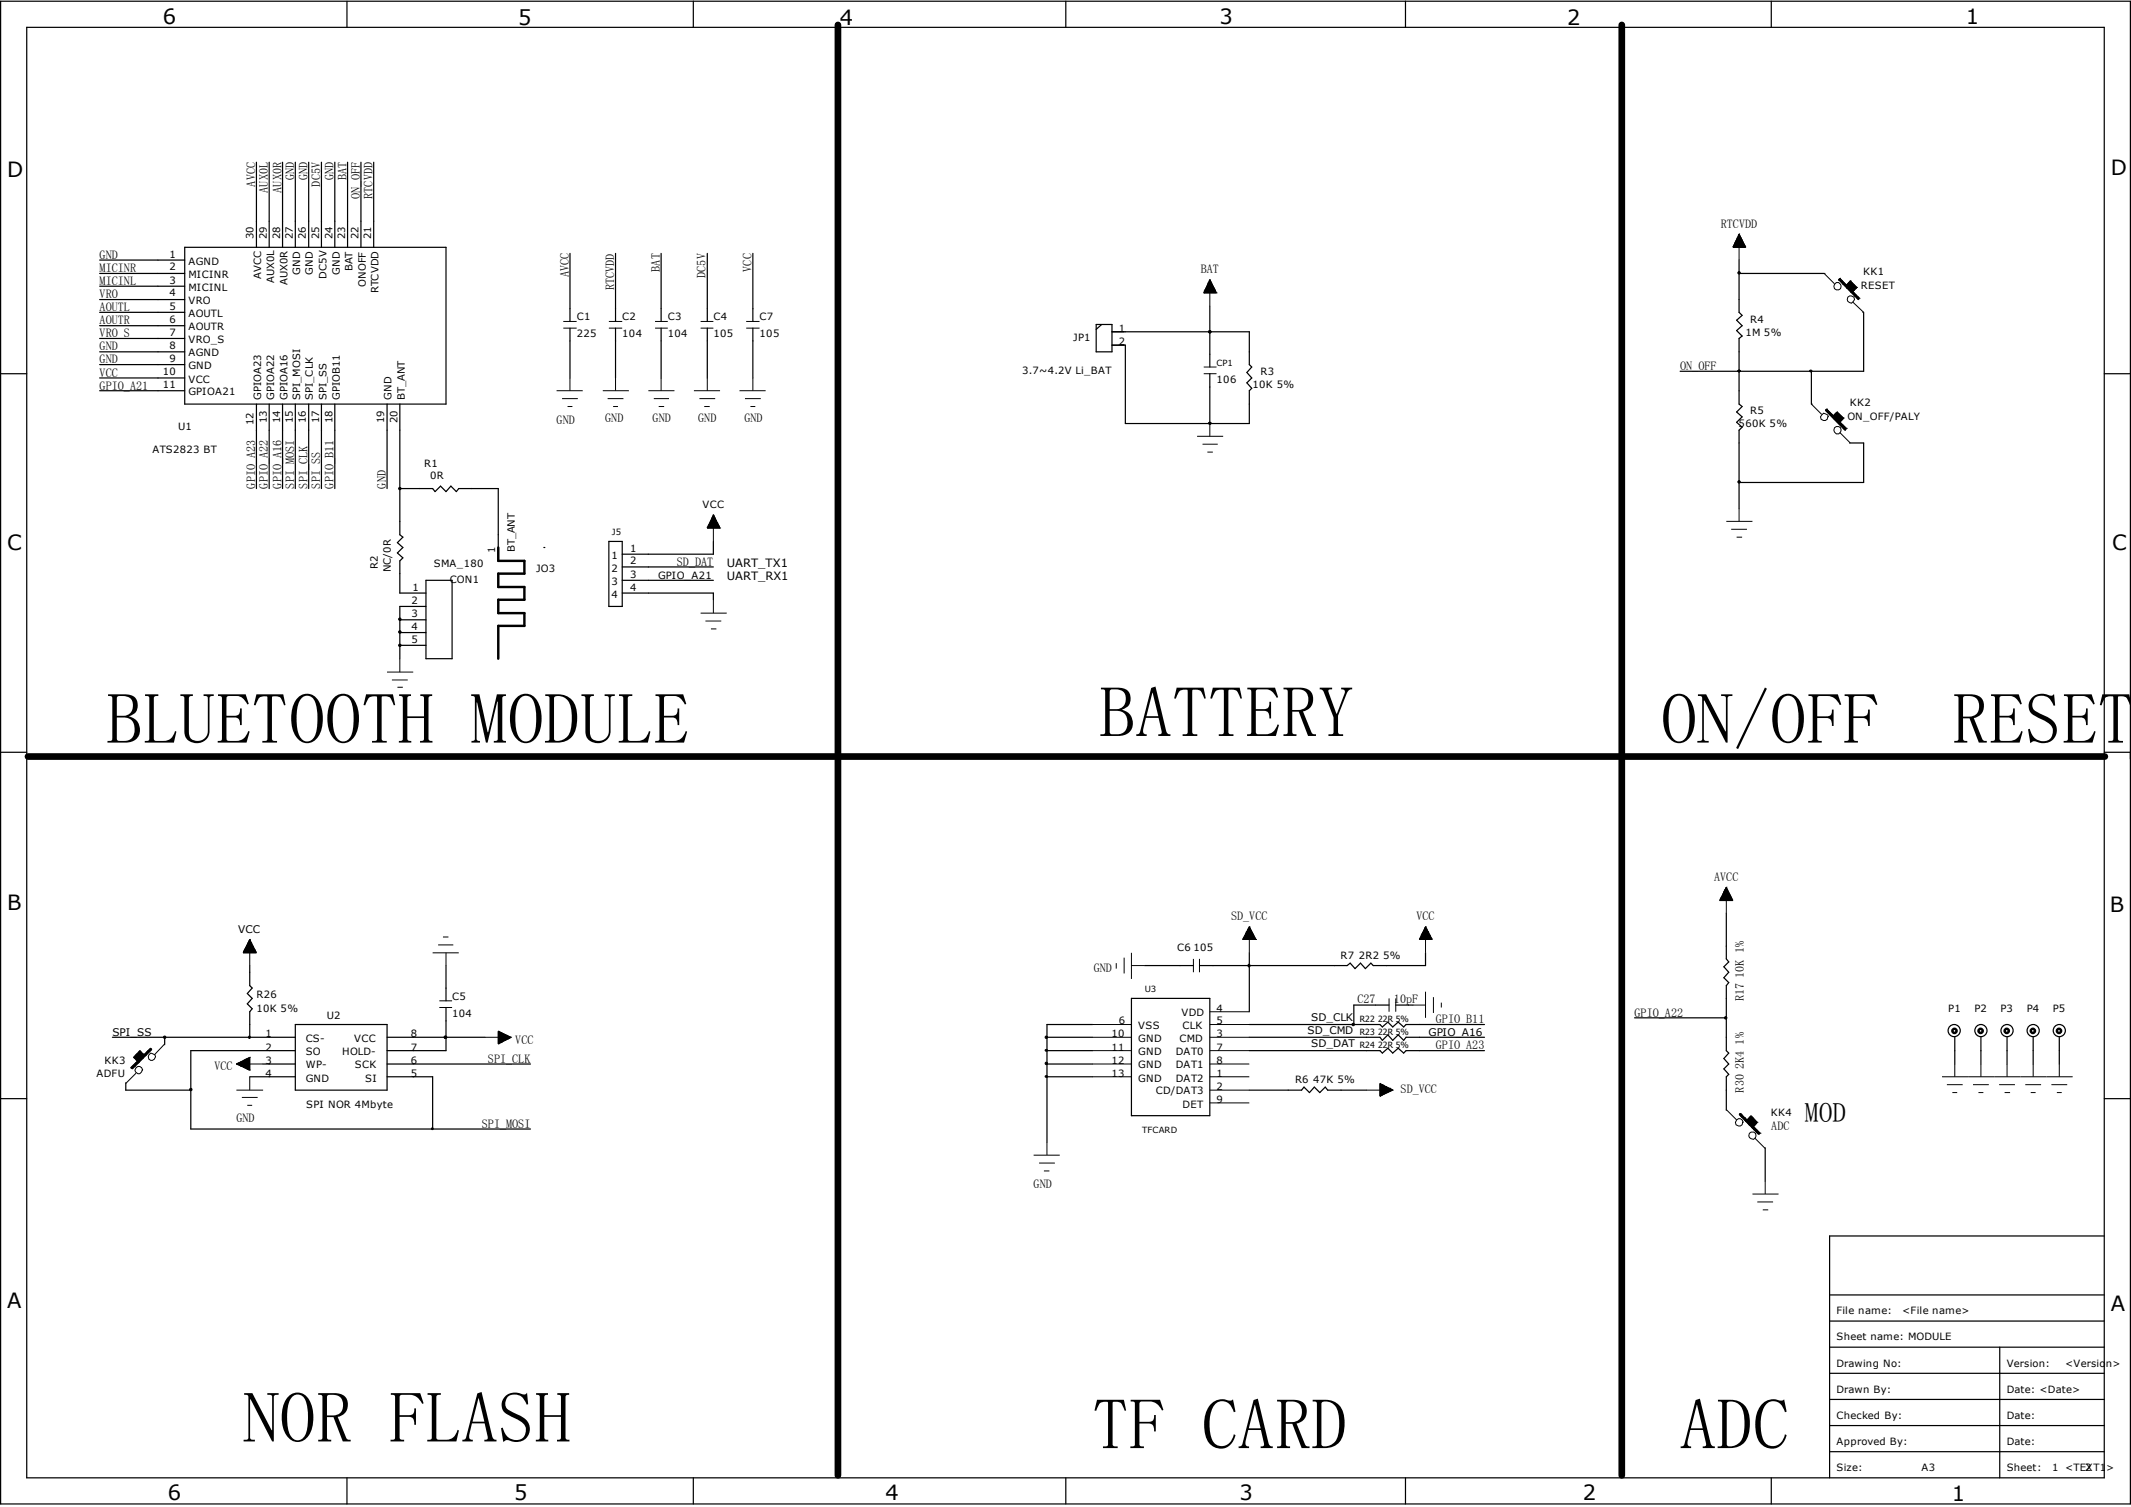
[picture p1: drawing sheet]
<svg xmlns="http://www.w3.org/2000/svg" width="297mm" height="210mm" viewBox="0 0 297 210" stroke-linecap="round" stroke-linejoin="round" font-family="sans-serif">
<g fill="none" stroke="#000" stroke-width=".17">
<path d="M.1 .2h296.7v209.3h-296.7zM3.7 3.8h289.5v202.1h-289.5zM48.3 .2v3.6M96.6 .2v3.6M148.5 .2v3.6M195.8 .2v3.6M246.8 .2v3.6M13.9 36.2h11.8M13.9 38.1h11.8M13.9 39.9h11.8M25.7 34.5h36.4v21.8h-36.4zM35.7 22.6v11.9"/>
<path d="M37.5 22.6v11.9M39.4 22.6v11.9M41.1 22.6v11.9M43 22.6v11.9M44.8 22.6v11.9M46.7 22.6v11.9M48.4 22.6v11.9M50.3 22.6v11.9M52.1 22.6v11.9M79.4 35.3v9.5M85.8 35.3v9.5M92.1 35.3v9.5"/>
<path d="M98.6 35.3v9.5M104.9 35.3v9.5M242.3 38.1h11.9M242.3 36.2v7.3l.4 .4-.7 .7 .7 .8-.7 .7 .7 .7-.4 .4v9.1l.4 .3-.7 .8 .7 .7-.7 .7 .7 .7-.4 .4v11M.1 52.1h3.6M13.9 41.7h11.8M13.9 43.5h11.8M13.9 45.4h11.8M13.9 47.2h11.8M13.9 49h11.8M13.9 50.8h11.8M13.9 52.7h11.8"/>
<path d="M13.9 54.4h11.8M35.7 56.3v11.8M37.5 56.3v11.8M39.4 56.3v11.8M41.1 56.3v11.8M43 56.3v11.8M44.8 56.3v11.8M46.7 56.3v11.8M53.9 56.3v11.8M55.7 56.3v18.2l.4 .3-.7 .8 .7 .7-.7 .7 .7 .7-.4 .4v4.5h3.7M79.4 45.7v7M85.8 45.7v7"/>
<path d="M92.1 45.7v7M98.6 45.7v7M104.9 45.7v7M152.7 45.2h2.2v3.8h-2.2zM153.5 45.2l-.8 .7M154.9 46.2h19.2v4.6l.3 .3-.7 .8 .7 .8-.7 .6 .7 .8-.3 .3v4.6h-17.3v-10.9h-1.9M168.6 59h.1M168.6 46.2h.1M168.6 42.7v8.4M168.6 52.1v6.9M242.3 51.7h.1M252.4 51.7v4.6"/>
<path d="M259.7 43.5v8.2h-25.6M293.2 52.1h3.6M55.7 68.1h4.6l.3 .4 .8-.8 .7 .8 .7-.8 .8 .8 .3-.4h5.5v10M75.8 76.3h.1M84.8 75.4h1.9v9.1h-1.9zM86.7 79h12.7M99.4 75.4v1.8h-12.7M257.8 61.7h1.9v5.5h-17.4M55.7 86.4h.1M55.7 88.1h.1M55.7 89.9h.1M55.7 86.4h3.7"/>
<path d="M55.7 88.1h3.7M55.7 89.9h3.7M59.4 84.5h-3.7v7.3M59.4 80.9h3.6v10.9h-3.6zM86.7 80.9h12.7M86.7 82.6h12.7v1M.1 104.8h3.6M293.2 104.8h3.6M34.8 134.5v2.8l.3 .4-.6 .7 .6 .7-.6 .8 .6 .6-.3 .5v3.5M62.1 134.5v4.9M157.6 139.1h11v16.3h-11zM159.5 134.5h6.8"/>
<path d="M174.1 134.5h.1M174.1 132.8v8.2M198.6 132.8v1.7h-7.3l-.3-.3-.8 .8-.6-.8-.8 .8-.7-.8-.4 .3h-20.6M240.5 127.3v6.3l.4 .4-.7 .7 .7 .8-.7 .7 .7 .7-.4 .4v9.1l.4 .3-.7 .8 .7 .8-.7 .6 .7 .8-.4 .3v4.6M.1 153.1h3.6M15.7 144.5h25.4M17.5 151v.9h9.1M22.9 144.5v1M34.8 150h6.3M36.7 148.3h4.4M41.1 142.7h12.8v9.2h-12.8zM41.1 146.4h-14.5v10.9h47.3"/>
<path d="M53.9 144.5h13.7M53.9 148.3h20M53.9 150h6.4v7.3M62.1 144.5h.1M62.1 140.4v6h-8.2M145.9 144.5h6.3M145.9 146.4h6.3M145.9 148.3h6.3M145.9 150h6.3M152.2 142.7h-6.3v16.5M174.1 142.7h18.2l.3 .4 .8-.7 .7 .7 .7-.7 .8 .7 .3-.4h10.9M174.1 151.9h7.3l.3-.4 .8 .7 .6-.7 .8 .7 .8-.7 .3 .4h5.4"/>
<path d="M174.1 144.5h18.2l.3 .4 .8-.7 .7 .7 .7-.7 .8 .7 .3-.4h10.9M174.1 146.4h18.2l.3 .3 .8-.7 .7 .7 .7-.7 .8 .7 .3-.3h10.9M193.5 140h-4.9v2.7M194.5 140h2.3M227.8 141.8h12.7M272.4 144.5v3.8M276 144.5v3.8M279.7 144.5v3.8M283.3 144.5v3.8M286.9 144.5v3.8M293.2 153.1h3.6M246 160v4.6"/>
<path d="M293.2 172.2h-38.3v33.7M254.9 180.4h38.3M254.9 184.1h38.3M254.9 187.7h38.3M254.9 191.3h38.3M254.9 195h38.3M254.9 198.6h38.3M278.6 187.7v18.2M48.3 205.9v3.6M96.6 205.9v3.6M148.5 205.9v3.6M195.8 205.9v3.6"/>
<path d="M246.8 205.9v3.6M254.9 202.3h38.3"/>
<circle cx="272.3" cy="143.6" r=".85"/>
<circle cx="276" cy="143.6" r=".85"/>
<circle cx="279.7" cy="143.6" r=".85"/>
<circle cx="283.3" cy="143.6" r=".85"/>
<circle cx="286.9" cy="143.6" r=".85"/>
</g>
<path d="M116.8 3.5v202.1M226 3.5v202.1M3.9 105.4h289.4" fill="none" stroke="#000" stroke-width=".93"/>
<g fill="none" stroke="#000" stroke-width=".14">
<path d="M168.1 40h1v.8M168.2 39.8h.8v1M168.3 39.6h.6v1.2M168.3 39.5h.5M168.3 39.4v1.4M168.4 39.5h.4M168.4 39.4h.4v1.4M168.4 39.3v1.5M168.5 39.3h.2M168.5 39.2h.2v1.6M168.5 39.1v1.7M168.6 39h.1"/>
<path d="M168.6 39.1h.1M168.6 38.9v3.8M168.6 38.9l-.9 1.9M168.6 38.9l.9 1.9M168.7 39v1.8M169 39.7h-.8v1.1M169.1 39.9h-1v.9M241.5 34.4h1.7v.1M241.5 34.5h1.7M241.6 34.5v-.3h1.6v.3M241.6 34.1h1.5M241.6 34.5v-.5h1.5v.5"/>
<path d="M241.7 34.5v-.7h1.2v.7M241.7 34h1.3v.5M241.7 33.9h1.3M241.8 34.5v-.9h1v.9M241.8 33.7h1.1M241.9 33.5h.9M241.9 33.4v1.1M242 33.4h.7v1.1M242 33.4h.7M242.1 33.2h.6v1.3M242.1 34.5v-1.5h.5v1.5M242.2 32.8h.2v1.7"/>
<path d="M242.2 32.9h.3v1.6M242.2 32.9h.3M242.2 32.7v1.8M242.3 32.6h.1M242.3 32.6v3.6M242.3 32.6l-.8 1.9M242.3 32.6l.9 1.9M242.3 32.7h.1M242.6 33.1h-.5v1.4M242.7 33.3h-.7v1.2M243.2 34.3h-1.7v.2M254.3 38.1h-.1l1.4 1.4"/>
<path d="M256.2 38.9h.1M256.2 38.9l2.7 2.8M256.2 39h.3M256.2 38.9h.3M256.2 38.9v.2M256.4 38.8h.1M256.4 38.8l-.2 .1M256.4 38.8l2.7 2.8M256.4 38.8v.4M256.5 39.2h.3v.5M256.5 38.9v.5h.5v.4M256.6 39v.5h.4v.4h1.6"/>
<path d="M256.8 39.6h.3M256.9 39.4v.3h1.5v.8h-.8v-1.1M256.9 39.3h-.4v-.4h-.2v.2h.4v.4h.3M257 39.8h1.5M257.1 39.5v.5h1.6v.1M257.2 39.6v.4h1.5M257.3 39.7h.1M257.3 39.6v.6M257.3 39.7l.8 .9M257.4 39.5v.7h1.3M257.4 39.6h.8M257.5 39.5h.6"/>
<path d="M257.5 39.5v.8M257.6 39.5h.5v1.5h.5M257.6 39.3h.4M257.7 39.3v1.3h.6M257.7 39.2h.2M257.8 39.1h.1M257.8 39.2v1.4h.3M257.8 39.1l-.5 .6M257.8 39.1l.9 .9M257.9 39.1v1.7M258 39.4v1.4h.4v.5M258.2 39.5v1.1"/>
<path d="M258.3 39.6v.9M258.5 39.9v.4h-.9M258.6 40v.2M77.6 54.4h3.6M78.3 55.5h2.2M78.5 44.8h1.8M78.5 45.7h1.8M79.1 56.6h.7M79.4 52.7v1.7M84 54.4h3.6M84.7 55.5h2.2M84.8 44.8h1.9"/>
<path d="M84.8 45.7h1.9M85.4 56.6h.7M85.8 52.7v1.7M90.3 54.4h3.7M91.1 55.5h2.1M91.3 44.8h1.7M91.3 45.7h1.7M91.8 56.6h.7M92.1 52.7v1.7M96.7 54.4h3.6M97.5 55.5h2.2M97.6 44.8h1.8"/>
<path d="M97.6 45.7h1.8M98.1 56.6h.8M98.6 52.7v1.7M103 54.4h3.7M103.8 55.5h2.2M104 44.8h1.8M104 45.7h1.8M104.6 56.6h.6M104.9 52.7v1.7M167.7 40.8h.1M167.7 51.1h1.8M167.7 52.1h1.8"/>
<path d="M167.7 40.8h1.8M167.8 40.7h1.6M167.8 40.6h1.6v.2M167.8 40.6h1.5M167.8 40.5v.3M167.9 40.5h1.4M167.9 40.4h1.4v.4M167.9 40.3v.5M168 40.3h1.2M168 40.8v-.6h1.2v.6M168.1 40.1h1.1M168.6 59v1.8"/>
<path d="M169.1 40h-1v.8M169.2 40v.8M169.5 40.8h.1M252.6 56.3h-.2l1.4 1.4M254.1 57.6l.6 .2 .1 .3h-.1l-.1 .3-.3 .2h-.2l-.4-.2v-.3zM254.3 57.1h.1M254.3 57.1l2.7 2.8M254.3 57.1h.4v.5M254.4 57.1v.2h.4v.4M254.4 57.2h.4v.5M254.4 57.1h.2M254.5 57h.1"/>
<path d="M254.5 57l-.2 .1M254.5 57l2.8 2.7M254.5 57.1v.3h.4v.4h.5v.5M254.6 57v.4M254.7 57.5h.3v.4h1.5v.8h-.6M254.8 57.6h.3v.3M254.8 57.7h.4v.4M254.9 57.7h.4v.5M255.2 58h1.4v.6h-.8M255.3 58.1h1.4v.4h-1M255.4 58.2h1.4v.2h-1.3v-.6h1v.9M255.4 57.9h.1"/>
<path d="M255.4 57.9v.4h1.5M255.4 58.3h1.5M255.4 57.9l1 .9M255.6 58.4v-.7h.8v1.1M255.7 58.6v-.9h.6v1.5M255.8 58.7v-1.1h.4v1.5M255.9 58.8v-1.3h.2v1.4M255.9 57.4h.1M255.9 57.4h.1v1.5h.5v.5h.4v.4M255.9 57.4v1.4h.5M255.9 58.8h.6M255.9 57.4l-.5 .5"/>
<path d="M255.9 57.4l1 .9M256.2 59h.3v.4h.5M256.3 59.1h.3v.3M256.4 58.8h.1M256.4 58.8v.5M256.4 59.2h.3v.3h.3v.4M256.5 59.3h.3M256.8 59.2v.5M256.8 59.6h.3v.3M256.9 58.3h.1M256.9 59.7h.3v.1M256.9 58.3l-.5 .5"/>
<path d="M257 59.4v.5M257 59.8h.3M257 59.9h.1M257 59.9h.2M257.3 59.7h.1M257.3 40.1h1.4M257.3 59.7l-.3 .2M257.9 40.7h.3M258.1 40.6h.1M258.1 42.1l1.6 1.4h-.2M258.1 40.9h.4M258.2 40.6v.5h.5v.4h.4"/>
<path d="M258.3 40.7v.4h.4M258.4 41.2h.3M258.4 40.4h-.8v-1h.5v1.5M258.5 41v.3h.4v.4M258.6 41.1v.3M258.7 40h.1M258.7 41.1v.5h.4M258.7 40l-.6 .6M258.8 41.2v.5h.2v-.3h-.3M258.9 41.7h.1M259.1 41.6h.1M259.1 41.6l-.2 .1"/>
<path d="M98.6 73.6h.1M98.6 73.4v.2M98.6 73.6h1.7M98.6 73.5h1.6M98.6 73.4h1.6M98.6 73.3h1.6v.3M98.6 73.2v.4M98.7 73.2h1.5M98.7 73.2h1.5v.4M98.7 73.1v.5M98.8 73.1h1.3M98.9 72.9h1.1"/>
<path d="M99 72.7h.9v.9M99.1 72.6h.7v1M99.1 72.5v1.1M99.1 72.5h.6M99.1 72.4h.6v1.2M99.1 72.3h.6M99.1 72.2v1.4M99.2 72.2h.5M99.2 72.1h.5v1.5M99.2 72.1v1.5M99.3 72.1h.3M99.3 72h.3v1.6"/>
<path d="M99.3 71.9v1.7M99.4 71.8h.1M99.4 71.7v3.7M99.4 71.7l-.8 1.9M99.4 71.7l.9 1.9M99.4 71.9h.1M99.5 71.8v1.8M99.9 72.6h-.9v1M99.9 72.8h-1v.8M100 73h-1.2v.6M100 72.8v.8M100.1 73v.6"/>
<path d="M100.3 73.6h.1M166.8 60.8h3.6M167.6 61.9h2.1M168.2 63h.8M240.5 72.6h3.7M241.2 73.7h2.2M242 74.8h.7M242.3 70.9v1.7M256.4 60.3l1.4 1.4h-.2M53.9 93.6h3.7M54.6 94.7h2.2M55.4 95.8h.7"/>
<path d="M55.7 91.8v1.8M97.6 85.4h3.7M98.3 86.5h2.2M99.1 87.6h.7M99.4 83.6v1.8M34 132.8v-.3h1.6v.3M34 132.7h1.6M34 132.6h1.6M34 132.8v-.5h1.6v.5M34 132.4h1.6M34.1 132.2v.6M34.1 132.2h1.4v.6"/>
<path d="M34.2 132.8v-.7h1.2v.7M34.2 132.2h1.2M34.2 132h1.1M34.3 132.8v-.9h1v.9M34.3 131.8h1M34.5 131.7h.6v1.1M34.5 132.8v-1.5h.6v1.5M34.5 131.5h.6M34.5 131.4h.6M34.6 131.1v1.7M34.6 131.2h.4v1.6M34.7 131v1.8"/>
<path d="M34.7 131.1h.2M34.7 131.1h.2v1.7M34.8 131h.1M34.8 130.9h.1M34.8 130.9l.9 1.9h-1.8zM34.8 130.9v3.6M35.1 131.6h-.6v1.2M35.2 131.7h-.8v1.1M35.2 131.8v1M60.3 132.8h3.6M61 131.7h2.2M61.2 139.4h1.8"/>
<path d="M61.7 130.6h.8M62.1 132.8v1.7M155.5 134.2v.8M156.6 133.4v2.2M157.6 134.5h1.9M157.6 132.8v3.6M166.3 133.6v1.9M167.1 133.6v1.9M173.1 130.9h.1M173.1 130.9h1.9M173.2 130.8h1.7v.1M173.2 130.7v.2"/>
<path d="M173.3 130.7h1.6M173.3 130.6h1.5v.3M173.4 130.9v-.4h1.4v.4M173.4 130.4h1.4M173.6 130.2h1.1v.7M173.6 130.1h1M173.6 130.9v-.9h1v.9M173.7 130h.8M173.7 129.9h.8v1M173.7 129.8v1.1M173.7 129.8h.7v1.1M173.7 129.7v1.2"/>
<path d="M173.8 129.7h.6M173.8 129.6h.5v1.3M173.9 129.5h.3v1.4M174.1 129.1h.1M174.1 129.1v3.7M174.1 129.1l-1 1.8M174.1 129.1l.9 1.8M174.1 129.2h.1v1.7M174.2 129.3h-.2v1.6M174.2 129.4h-.3v1.5M174.3 129.5h-.5v1.4M174.7 130.3h-1.2v.6"/>
<path d="M174.8 130.6h-1.5v.3M175 130.9h.1M193.5 139.1v1.9M194.5 139.1v1.9M197.8 130.9h1.8M197.8 130.9v-.1h1.8v.1M197.9 130.7h1.6v.2M198 130.9v-.3h1.4v.3M198 130.5h1.3M198 130.4h1.3v.5M198 130.3h1.3M198 130.2v.7"/>
<path d="M198.1 130.2h1.1M198.1 130.1h1v.8M198.1 130v.9M198.2 130h.9M198.2 129.9v1M198.3 129.9h.8M198.3 130.9v-1.1h.8v1.1M198.4 129.7h.6v1.2M198.5 129.5h.4v1.4M198.5 129.4h.3v1.5M198.5 129.3h.3M198.5 129.2v1.7"/>
<path d="M198.6 129.1h.1M198.6 129.2h.1M198.6 129.1v3.7M198.6 138.2v3.6M198.6 129.1l-.8 1.8M198.6 129.1l1 1.8M198.7 129.3v1.6M198.8 129.5h-.3v1.4M198.9 129.6h-.5v1.3M199.2 130.3v.6M199.4 130.6h-1.5v.3M199.7 138.9v2.2"/>
<path d="M200.8 139.7v.7M239.7 125.4h1.7v.1M239.7 125.3h1.7M239.7 125.5v-.3h1.6v.3M239.8 125.1h1.5M239.9 125h1.3v.5M239.9 124.9v.6M239.9 124.9h1.2M239.9 125.5v-.7h1.2v.7M239.9 124.7h1.1M240 125.5v-.9h1v.9M240 124.5h1v1"/>
<path d="M240.2 124.4h.7v1.1M240.2 124.3h.7M240.2 124.2h.6v1.3M240.2 124.1v1.4M240.3 124.1h.5M240.3 124h.4M240.3 124v1.5M240.4 124h.3v1.5M240.4 123.9v1.6M240.5 123.9h.1M240.5 123.8h.1v1.7M240.5 123.6h.1"/>
<path d="M240.5 123.6v3.7M240.5 123.6l1 1.9h-1.9zM240.5 123.7v1.8M241 124.5h-.9v1M241.2 125.1h-1.4v.4M18.2 148.8l.3 .1M18.4 148.7v.2h.1M18.4 148.6h.5M18.5 148.5v.4M18.5 148.4v.4h-.2M18.5 148.5h.5M18.6 148.3v.5h-.4"/>
<path d="M18.6 147.3h1.5M18.6 147.2v.2M18.6 147.3l.5 .5M18.8 147.2v.3M18.8 148.3v.3M18.9 147.1v.5h.9v-.9h-.6v1.5h-.4M18.9 148.1h.5M18.9 147h1.6M18.9 148.2v.3M19 148.8l.2-.2h.3l.2 .2 .2 .3-.4 .5h-.3l-.3-.2-.1-.3zM19 149.5l-1.5 1.5v-.2M19 148v.4h-.4"/>
<path d="M19 146.9v.8M19 147.9v.4h-.3v.4h-.4M19 148h.5M19 146.9h1M19 146.8v1M19.1 146.7v1.6h-.4M19.1 146.8h.8M19.2 146.6h.5v1.1h-.7M19.3 146.6h.4M19.3 146.6v1.5M19.4 146.5h.2M19.4 146.6v1.4"/>
<path d="M19.5 146.4v1.5h-.4M19.5 146.4h.1M19.5 146.4l-.9 .9M19.5 146.4l.6 .6-1 .8M19.6 146.5v1.3h-.5M19.6 146.6v1.1h-.6M19.9 146.7v.8M20 146.8v.6h-1.3M20.1 146.9v.3M20.2 146.8v.4h-1.5v.3h1.3M20.2 146.8h.4M20.3 146.7v.4h-1.5"/>
<path d="M20.4 146.6v.4M20.7 146.3v.4h-.5v.5h-1.5M20.7 147l.3-.3 .6 .3 .1 .2-.2 .4-.2 .1h-.3l-.3-.1v-.4zM20.7 146.3h.4M20.9 146.1v.4h-.4v.4h-.3M20.9 146.1h.1M21 146.1l-2.8 2.7M21 146.1l.2 .1M21 146.1v.3h-.4v.3M21.1 146.2v-.1h-.3v.5h-.4M21.2 146.2l-2.7 2.7M21.2 146.2h-.5v.4h-.4"/>
<path d="M22.9 145.6v-.1l-1.4 1.5M32.9 148.3h.1M32.9 148.3h3.8M32.9 151.9h3.8M32.9 148.3l1.9 .8M33.1 148.2v.1h1.7M33.3 148.4h1.5M33.3 148.1v.2M33.4 148.1v.3M33.5 148.6h1.3M33.5 147.9v.6M33.7 147.8v.8"/>
<path d="M33.7 152.9h2.2M33.9 147.8v.9h.9M34.1 147.7v1.1M34.3 148.9h.5M34.3 147.6v1.2M34.5 149h.3M34.5 147.5v1.4M34.5 154h.6M34.5 147.4v1.6M34.7 147.3v1.8M34.8 149.1h.1M34.8 147.3h.1"/>
<path d="M34.8 147.6h-.6v1.2h.6M34.8 147.7h-.8v1.1h.8M34.8 148h-1.4v.5h1.4M34.8 148.2h-1.8v.1M34.8 148.1h-1.6v.2M34.8 147.9h-1.2v.7M34.8 147.8h-1v.8M34.8 147.7h-.8v1.1M34.8 147.5h-.4v1.4M34.8 147.4h-.2v1.7h.2M34.8 147.3v1.8M34.8 150v1.9"/>
<path d="M34.8 147.3l-1.9 1M61.2 140.4h1.8M67.6 144.5h3.6M69.4 145.5h.1M69.4 143.7h.1M69.4 143.7l1.8 .8M69.4 143.7v1.8M69.4 145.4h.1M69.4 143.8h.4v1.5h-.4M69.4 143.9h.6v1.3h-.6M69.4 144h.7v1.1h-.7M69.4 144.1h.9v.9h-.9"/>
<path d="M69.4 144.2h1v.7h-1M69.4 144.9h1.1M69.4 144.4h1.5v.4h-1.5M69.4 144.4h1.6v.3h-1.6M69.4 144.3h1.4M69.4 143.8h.3v1.5M69.5 143.7v1.8M69.6 143.8v1.6M69.8 143.8v1.5M69.9 143.9v1.3M70.2 144v1M70.4 144.1v.9"/>
<path d="M70.5 144.2v.7M70.6 144.3v.6M70.7 144.3v.5M70.8 144.4v.4M71 144.4v.3M71.1 144.5v.1h-1.7M71.2 144.5h.1M71.2 144.5l-1.8 1M145.9 159.2v1.8M152.2 148.3h5.4M152.2 146.4h5.4M152.2 150h5.4"/>
<path d="M152.2 144.5h5.4M152.2 142.7h5.4M157.6 155.4h.1M168.6 148.3h5.5M168.6 146.4h5.5M168.6 150h5.5M168.6 151.9h5.5M168.6 144.5h5.5M168.6 141h5.5M168.6 142.7h5.5M168.6 153.7h5.5M190.4 151.9h3.7"/>
<path d="M192.3 152.7h.1M192.3 151h.1M192.3 151.1h.4v1.5h-.4M192.3 151.5h1v.7h-1M192.3 151l1.8 .9M192.3 151v1.7M192.3 152.5h.6M192.3 151.3h.7v1.1h-.7M192.3 152h1.6M192.3 151.8h1.8M192.3 151.7h1.6M192.3 151.6h1.5"/>
<path d="M192.3 151.6h1.2v.5M192.3 151.4h.9v.9M192.3 151.2h.6M192.3 151h.1v1.7M192.4 151v1.7M192.5 151.1v1.6h-.2M192.6 151.1v1.5M192.8 151.2v1.3M192.9 151.3v1.1M193 151.4v1M193.1 151.4v.9h-.8M193.4 151.6v.5"/>
<path d="M193.5 151.6v.5h-1.2M193.6 151.6v.5M193.7 151.6v.5h-1.4M193.8 151.7v.3M193.9 151.8v.1M194 151.8v.1M194.1 151.9h.1M194.1 151.9l-1.8 .8M196.8 140h1.8M240.5 154.8v-.2l1.5 1.4M242 156l.2-.1h.3l.2 .1 .2 .4h-.1l-.1 .3-.2 .2h-.3l-.3-.2-.1-.3zM242.3 155.3h.1"/>
<path d="M242.3 155.3l2.7 2.8 .3-.2M242.3 155.3h.4v.4M242.5 155.1l2.8 2.8M242.5 155.1l-.2 .2M242.5 155.1v.3h.3v.4h.4v.5h1.6v.2h-1.3M242.5 155.5h.4v.4h.3M242.6 155.6h.4v.4h.3v.3M242.6 155.2v.3M242.7 155.7h.5v.4M242.7 155.4h-.3v-.2h.3v.4M243.1 156.1h1.5v.6h-.9M243.1 155.7v.3"/>
<path d="M243.2 156.2h1.5v.4h-1.1M243.4 156h.1M243.4 156v.4h1.5M243.4 156l.6-.6 .9 1M243.6 156.5v-.6h.7v1.5h.5v.4h.4v.1M243.8 155.7h.5v1.6h.4v.3M243.8 155.6v1.2h.7v-.8h-1.5M243.8 155.6h.3v1.5M243.8 155.5v1.3M243.9 155.5h.1v1.5h.3l.6-.6M243.9 155.4v1.5h.4M244 157.1h.4v.3"/>
<path d="M244.1 157.1h.4v.4h.4v.4h.4M244.2 157.2h.4v.4M244.2 155.7v1.4M244.3 155.8h-.6v.8M244.5 158.6l1.5 1.4v-.1M244.5 157.6h.4v.3M244.6 157.6h.4v.4h.1M244.7 157.7h.4v.4M244.8 156.5h-1.3v-.5h.9v.8M244.9 156.4h.1M245.3 157.9h.1M270.6 150h18.2"/>
<path d="M271.3 151.1h2.2M272 152.2h.7M272.4 148.3v1.7M274.9 151.1h2.2M275.7 152.2h.7M276 148.3v1.7M278.6 151.1h2.2M279.3 152.2h.8M279.7 148.3v1.7M282.2 151.1h2.2M283 152.2h.6M283.3 148.3v1.7"/>
<path d="M285.8 151.1h2.2M286.6 152.2h.7M286.9 148.3v1.7M144 161h3.7M144.8 162.1h2.2M145.5 163.2h.7M244.2 166.4h3.6M244.9 167.5h2.2M245.6 168.6h.8M246 164.6v1.8"/>
<circle cx="256" cy="39.9" r=".53"/>
<circle cx="256" cy="59.9" r=".51"/>
<circle cx="257.9" cy="41.7" r=".51"/>
<circle cx="244.2" cy="158.2" r=".51"/>
</g>
<g fill="none" stroke="#000" stroke-width=".34">
<path d="M69.4 76.3v1.8h3.7v1.8h-3.7v1.9h3.7v1.8h-3.7v1.8h3.7v1.8h-3.7v4.6"/>
<circle cx="272.3" cy="143.6" r=".3"/>
<circle cx="276" cy="143.6" r=".3"/>
<circle cx="279.6" cy="143.6" r=".3"/>
<circle cx="283.3" cy="143.6" r=".3"/>
<circle cx="286.9" cy="143.6" r=".3"/>
</g>
<g fill="#000" stroke="#000" stroke-width=".14">
<path d="M168.5 58.9l.1-.1 .1 .2-.1 .1h-.1z" fill-rule="evenodd"/>
<path d="M168.5 58.9l.1-.1 .1 .2-.1 .1h-.1z" fill-rule="evenodd"/>
<path d="M242.2 51.6h.1l.2 .1-.2 .1h-.1z" fill-rule="evenodd"/>
<path d="M242.2 51.6h.1l.2 .1-.2 .1h-.1z" fill-rule="evenodd"/>
<path d="M252.2 51.6h.1l.2 .1-.2 .1h-.1z" fill-rule="evenodd"/>
<path d="M173.9 134.4h.2v.3h-.1h-.1z" fill-rule="evenodd"/>
<path d="M173.9 134.4h.2v.3h-.1h-.1z" fill-rule="evenodd"/>
<path d="M34.7 144.4h.1v.2v.1l-.1-.1z" fill-rule="evenodd"/>
<path d="M145.7 146.3l.1-.1 .2 .1-.2 .2-.1-.1z" fill-rule="evenodd"/>
<path d="M145.7 149.9h.1l.2 .1-.2 .1h-.1z" fill-rule="evenodd"/>
<circle cx="242.3" cy="38" r=".17"/>
<circle cx="168.6" cy="46.2" r=".17"/>
<circle cx="55.7" cy="68.1" r=".17"/>
<circle cx="242.3" cy="67.1" r=".17"/>
<circle cx="55.7" cy="88.1" r=".17"/>
<circle cx="55.7" cy="89.9" r=".17"/>
<circle cx="55.7" cy="86.3" r=".17"/>
<circle cx="22.9" cy="144.5" r=".17"/>
<circle cx="26.6" cy="151.8" r=".17"/>
<circle cx="60.2" cy="157.3" r=".13"/>
<circle cx="62.1" cy="144.5" r=".17"/>
<circle cx="145.8" cy="144.5" r=".17"/>
<circle cx="145.8" cy="148.2" r=".17"/>
<circle cx="188.6" cy="142.7" r=".17"/>
<circle cx="240.5" cy="141.8" r=".17"/>
</g>
<g font-size="10.1">
<text x="14.8" y="103.6">BLUETOOTH MODULE</text>
<text x="153.2" y="102.7">BATTERY</text>
<text x="231.4" y="103.6">ON/OFF</text>
<text x="272" y="103.6">RESET</text>
<text x="33.9" y="201">NOR FLASH</text>
<text x="152.2" y="201.9">TF CARD</text>
<text x="234.1" y="201.9">ADC</text>
</g>
<text font-size="3.8" x="251.5" y="156.4">MOD</text>
<g font-size="2.9">
<text x="22.7" y="3.3">6</text>
<text x="72.2" y="3.5">5</text>
<text x="117" y="3.5">4</text>
<text x="169.9" y="3.3">3</text>
<text x="218.4" y="3.5">2</text>
<text x="273.9" y="3.3">1</text>
<text x="1" y="24.7">D</text>
<text x="294.1" y="24.4">D</text>
<text x="1" y="76.6">C</text>
<text x="294.3" y="76.6">C</text>
<text x="1" y="126.7">B</text>
<text x="294" y="127.1">B</text>
<text x="1" y="182.2">A</text>
<text x="294.1" y="182.6">A</text>
<text x="23.4" y="209">6</text>
<text x="71.6" y="209">5</text>
<text x="123.4" y="209">4</text>
<text x="172.7" y="209">3</text>
<text x="220.6" y="209">2</text>
<text x="271.9" y="209.1">1</text>
</g>
<g font-size="1.7">
<text x="35.6" y="26" transform="rotate(-90 35.6 26)">AVCC</text>
<text x="37.3" y="26.8" transform="rotate(-90 37.3 26.8)">AUX0L</text>
<text x="39.2" y="26.8" transform="rotate(-90 39.2 26.8)">AUX0R</text>
<text x="41" y="25.1" transform="rotate(-90 41 25.1)">GND</text>
<text x="42.8" y="25.1" transform="rotate(-90 42.8 25.1)">GND</text>
<text x="44.6" y="26" transform="rotate(-90 44.6 26)">DC5V</text>
<text x="46.5" y="25.1" transform="rotate(-90 46.5 25.1)">GND</text>
<text x="48.3" y="25.1" transform="rotate(-90 48.3 25.1)">BAT</text>
<text x="50.1" y="27.7" transform="rotate(-90 50.1 27.7)">ON_OFF</text>
<text x="51.9" y="27.7" transform="rotate(-90 51.9 27.7)">RTCVDD</text>
<text x="239.8" y="31.8">RTCVDD</text>
<text x="13.9" y="36.1">GND</text>
<text x="13.9" y="37.8">MICINR</text>
<text x="13.9" y="39.7">MICINL</text>
<text x="13.9" y="41.6">VRO</text>
<text x="79.2" y="38.6" transform="rotate(-90 79.2 38.6)">AVCC</text>
<text x="85.6" y="40.5" transform="rotate(-90 85.6 40.5)">RTCVDD</text>
<text x="91.9" y="37.8" transform="rotate(-90 91.9 37.8)">BAT</text>
<text x="98.3" y="38.7" transform="rotate(-90 98.3 38.7)">DC5V</text>
<text x="104.7" y="37.8" transform="rotate(-90 104.7 37.8)">VCC</text>
<text x="167.3" y="38.1">BAT</text>
<text x="13.9" y="43.3">AOUTL</text>
<text x="13.9" y="45.2">AOUTR</text>
<text x="13.9" y="47">VRO_S</text>
<text x="13.9" y="52.5">VCC</text>
<text x="13.9" y="50.6">GND</text>
<text x="13.9" y="48.8">GND</text>
<text x="234.1" y="51.6">ON_OFF</text>
<text x="13.9" y="54.3">GPIO_A21</text>
<text x="77.6" y="59">GND</text>
<text x="84.3" y="58.8">GND</text>
<text x="90.9" y="58.8">GND</text>
<text x="97.3" y="58.8">GND</text>
<text x="103.7" y="58.8">GND</text>
<text x="35.6" y="68.1" transform="rotate(-90 35.6 68.1)">GPIO_A23</text>
<text x="37.3" y="68.1" transform="rotate(-90 37.3 68.1)">GPIO_A22</text>
<text x="39.2" y="68.1" transform="rotate(-90 39.2 68.1)">GPIO_A16</text>
<text x="41" y="68.1" transform="rotate(-90 41 68.1)">SPI_MOSI</text>
<text x="42.8" y="68.1" transform="rotate(-90 42.8 68.1)">SPI_CLK</text>
<text x="44.6" y="68.1" transform="rotate(-90 44.6 68.1)">SPI_SS</text>
<text x="46.5" y="68.1" transform="rotate(-90 46.5 68.1)">GPIO_B11</text>
<text x="53.8" y="68.1" transform="rotate(-90 53.8 68.1)">GND</text>
<text x="94.3" y="78.8">SD_DAT</text>
<text x="238.8" y="122.7">AVCC</text>
<text x="171.5" y="128.2">SD_VCC</text>
<text x="197.4" y="128.2">VCC</text>
<text x="152.4" y="135.5">GND</text>
<text x="189.1" y="139.8">C27</text>
<text x="194.2" y="139.8">10pF</text>
<text x="200.1" y="142.6">GPIO_B11</text>
<text x="227.8" y="141.6">GPIO_A22</text>
<text x="243" y="139.4" transform="rotate(-90 243 139.4)">R17 10K 1%</text>
<text x="29.9" y="149.1">VCC</text>
<text x="68" y="148.1">SPI_CLK</text>
<text x="71.8" y="145.5">VCC</text>
<text x="200.1" y="146.2">GPIO_A23</text>
<text x="195.2" y="152.2">SD_VCC</text>
<text x="243" y="152.2" transform="rotate(-90 243 152.2)">R30 2K4 1%</text>
<text x="32.9" y="156.4">GND</text>
<text x="67.1" y="157.1">SPI_MOSI</text>
<text x="246.8" y="157.4">ADC</text>
<text x="144" y="165.5">GND</text>
</g>
<g font-size="1.6">
<text x="101.3" y="79">UART_TX1</text>
<text x="101.3" y="80.9">UART_RX1</text>
</g>
<g font-size="1.5">
<text x="33.2" y="130">VCC</text>
<text x="182.7" y="142.2">SD_CLK</text>
<text x="15.7" y="144.4">SPI_SS</text>
<text x="182.2" y="144.1">SD_CMD</text>
<text x="182.7" y="145.9">SD_DAT</text>
<text x="199.1" y="144.4">GPIO_A16</text>
</g>
<g font-size="1.4">
<text x="23.6" y="35.9">1</text>
<text x="35.3" y="33.3" transform="rotate(-90 35.3 33.3)">30</text>
<text x="37.2" y="33.3" transform="rotate(-90 37.2 33.3)">29</text>
<text x="39" y="33.3" transform="rotate(-90 39 33.3)">28</text>
<text x="40.8" y="33.3" transform="rotate(-90 40.8 33.3)">27</text>
<text x="42.6" y="33.3" transform="rotate(-90 42.6 33.3)">26</text>
<text x="44.5" y="33.3" transform="rotate(-90 44.5 33.3)">25</text>
<text x="46.3" y="33.3" transform="rotate(-90 46.3 33.3)">24</text>
<text x="48.1" y="33.3" transform="rotate(-90 48.1 33.3)">23</text>
<text x="50" y="33.3" transform="rotate(-90 50 33.3)">22</text>
<text x="51.7" y="33.3" transform="rotate(-90 51.7 33.3)">21</text>
<text x="23.6" y="37.7">2</text>
<text x="23.6" y="39.5">3</text>
<text x="23.6" y="41.3">4</text>
<text x="26.3" y="36.9">AGND</text>
<text x="26.3" y="38.7">MICINR</text>
<text x="26.3" y="40.5">MICINL</text>
<text x="36.4" y="38.8" transform="rotate(-90 36.4 38.8)">AVCC</text>
<text x="38.2" y="39.4" transform="rotate(-90 38.2 39.4)">AUX0L</text>
<text x="40.1" y="39.7" transform="rotate(-90 40.1 39.7)">AUX0R</text>
<text x="41.8" y="38.2" transform="rotate(-90 41.8 38.2)">GND</text>
<text x="43.6" y="38.2" transform="rotate(-90 43.6 38.2)">GND</text>
<text x="45.5" y="38.8" transform="rotate(-90 45.5 38.8)">DC5V</text>
<text x="47.3" y="38.2" transform="rotate(-90 47.3 38.2)">GND</text>
<text x="49.1" y="37.7" transform="rotate(-90 49.1 37.7)">BAT</text>
<text x="51" y="39.9" transform="rotate(-90 51 39.9)">ONOFF</text>
<text x="52.8" y="40.9" transform="rotate(-90 52.8 40.9)">RTCVDD</text>
<text x="259.3" y="40.3">RESET</text>
<text x="259.6" y="38.3">KK1</text>
<text x="23.6" y="43.2">5</text>
<text x="23.6" y="44.9">6</text>
<text x="23.6" y="46.8">7</text>
<text x="26.3" y="42.4">VRO</text>
<text x="26.3" y="44.2">AOUTL</text>
<text x="26.3" y="46">AOUTR</text>
<text x="26.3" y="47.8">VRO_S</text>
<text x="80.4" y="44.6">C1</text>
<text x="80.4" y="47">225</text>
<text x="86.7" y="44.6">C2</text>
<text x="86.7" y="47">104</text>
<text x="93.1" y="44.6">C3</text>
<text x="93.1" y="47">104</text>
<text x="99.4" y="44.6">C4</text>
<text x="99.4" y="47">105</text>
<text x="105.8" y="44.6">C7</text>
<text x="105.8" y="47">105</text>
<text x="149.5" y="47.5">JP1</text>
<text x="155.9" y="46.2">1</text>
<text x="243.2" y="46.8">1M 5%</text>
<text x="243.9" y="44.9">R4</text>
<text x="22.7" y="52.2">10</text>
<text x="23.6" y="48.6">8</text>
<text x="23.6" y="50.4">9</text>
<text x="26.3" y="49.6">AGND</text>
<text x="26.3" y="51.5">GND</text>
<text x="26.3" y="53.3">VCC</text>
<text x="142.4" y="52.1">3.7~4.2V Li_BAT</text>
<text x="155.9" y="48.1">2</text>
<text x="169.5" y="53.4">106</text>
<text x="175.6" y="52.2">R3</text>
<text x="22.7" y="54.1">11</text>
<text x="24.8" y="59.9">U1</text>
<text x="26.3" y="55.1">GPIOA21</text>
<text x="35.3" y="59.2" transform="rotate(-90 35.3 59.2)">12</text>
<text x="36.4" y="55.7" transform="rotate(-90 36.4 55.7)">GPIOA23</text>
<text x="37.2" y="59" transform="rotate(-90 37.2 59)">13</text>
<text x="38.2" y="55.7" transform="rotate(-90 38.2 55.7)">GPIOA22</text>
<text x="39" y="59" transform="rotate(-90 39 59)">14</text>
<text x="40.1" y="55.7" transform="rotate(-90 40.1 55.7)">GPIOA16</text>
<text x="40.8" y="59" transform="rotate(-90 40.8 59)">15</text>
<text x="41.8" y="55.7" transform="rotate(-90 41.8 55.7)">SPI_MOSI</text>
<text x="42.6" y="59" transform="rotate(-90 42.6 59)">16</text>
<text x="43.6" y="55.7" transform="rotate(-90 43.6 55.7)">SPI_CLK</text>
<text x="44.5" y="59" transform="rotate(-90 44.5 59)">17</text>
<text x="45.5" y="55.7" transform="rotate(-90 45.5 55.7)">SPI_SS</text>
<text x="46.3" y="59" transform="rotate(-90 46.3 59)">18</text>
<text x="47.3" y="55.7" transform="rotate(-90 47.3 55.7)">GPIOB11</text>
<text x="53.5" y="59" transform="rotate(-90 53.5 59)">19</text>
<text x="54.5" y="55.7" transform="rotate(-90 54.5 55.7)">GND</text>
<text x="55.4" y="59" transform="rotate(-90 55.4 59)">20</text>
<text x="56.4" y="55.7" transform="rotate(-90 56.4 55.7)">BT_ANT</text>
<text x="174.5" y="54.1">10K 5%</text>
<text x="242.3" y="59.5">560K 5%</text>
<text x="243.9" y="57.7">R5</text>
<text x="257.4" y="58.5">ON_OFF/PALY</text>
<text x="257.8" y="56.6">KK2</text>
<text x="21.3" y="63.1">ATS2823 BT</text>
<text x="59.1" y="65">R1</text>
<text x="60" y="66.8">0R</text>
<text x="97.9" y="70.8">VCC</text>
<text x="69" y="77" transform="rotate(-90 69 77)">1</text>
<text x="71.7" y="76.9" transform="rotate(-90 71.7 76.9)">BT_ANT</text>
<text x="85.2" y="77.9">1</text>
<text x="87.8" y="76.9">1</text>
<text x="52.7" y="79.3" transform="rotate(-90 52.7 79.3)">R2</text>
<text x="54.4" y="79.7" transform="rotate(-90 54.4 79.7)">NC/0R</text>
<text x="57.5" y="82.3">1</text>
<text x="60.5" y="79">SMA_180</text>
<text x="62.7" y="81.3">CON1</text>
<text x="74.7" y="79.7">JO3</text>
<text x="85.2" y="79.7">2</text>
<text x="85.2" y="81.5">3</text>
<text x="85.2" y="83.3">4</text>
<text x="87.8" y="78.6">2</text>
<text x="87.8" y="80.5">3</text>
<text x="87.8" y="82.3">4</text>
<text x="91.7" y="80.7">GPIO_A21</text>
<text x="57.3" y="84.1">2</text>
<text x="57.3" y="85.9">3</text>
<text x="57.3" y="87.8">4</text>
<text x="57.3" y="89.6">5</text>
<text x="164" y="132.5">C6 105</text>
<text x="186.8" y="133.6">R7 2R2 5%</text>
<text x="35.7" y="139.1">R26</text>
<text x="35.7" y="141">10K 5%</text>
<text x="45.6" y="142">U2</text>
<text x="63" y="139.3">C5</text>
<text x="63" y="141.7">104</text>
<text x="155.9" y="142.7">6</text>
<text x="158.6" y="143.4">VSS</text>
<text x="164.6" y="141.6">VDD</text>
<text x="164.8" y="143.4">CLK</text>
<text x="169.5" y="141">4</text>
<text x="169.5" y="142.7">5</text>
<text x="271.5" y="141">P1</text>
<text x="275.1" y="141">P2</text>
<text x="278.8" y="141">P3</text>
<text x="282.4" y="141">P4</text>
<text x="286" y="141">P5</text>
<text x="14.6" y="148.2">KK3</text>
<text x="37" y="144.5">1</text>
<text x="37" y="146.4">2</text>
<text x="37" y="148.2">3</text>
<text x="42.6" y="145.2">CS-</text>
<text x="42.6" y="147.1">SO</text>
<text x="42.6" y="148.8">WP-</text>
<text x="47.7" y="147.1">HOLD-</text>
<text x="49.4" y="145.2">VCC</text>
<text x="49.5" y="148.8">SCK</text>
<text x="57.2" y="148.2">6</text>
<text x="57.2" y="146.4">7</text>
<text x="57.2" y="144.5">8</text>
<text x="154.9" y="144.5">10</text>
<text x="154.9" y="146.4">11</text>
<text x="154.9" y="148.2">12</text>
<text x="158.6" y="145.2">GND</text>
<text x="158.6" y="147.1">GND</text>
<text x="158.6" y="148.8">GND</text>
<text x="163.9" y="147.1">DAT0</text>
<text x="163.9" y="148.8">DAT1</text>
<text x="164.4" y="145.2">CMD</text>
<text x="169.5" y="144.5">3</text>
<text x="169.5" y="146.4">7</text>
<text x="169.5" y="148.2">8</text>
<text x="13.5" y="150">ADFU</text>
<text x="37" y="150">4</text>
<text x="42.6" y="150.7">GND</text>
<text x="42.7" y="154.4">SPI NOR 4Mbyte</text>
<text x="50.9" y="150.7">SI</text>
<text x="57.2" y="150">5</text>
<text x="154.9" y="150">13</text>
<text x="158.6" y="150.7">GND</text>
<text x="161.1" y="152.5">CD/DAT3</text>
<text x="163.9" y="150.7">DAT2</text>
<text x="164.8" y="154.3">DET</text>
<text x="169.5" y="150">1</text>
<text x="169.5" y="151.9">2</text>
<text x="169.5" y="153.7">9</text>
<text x="180.4" y="151">R6 47K 5%</text>
<text x="246.7" y="155.4">KK4</text>
<text x="255.9" y="183.1">File name:</text>
<text x="265" y="183.1">&lt;File name&gt;</text>
<text x="255.9" y="186.8">Sheet name: MODULE</text>
<text x="255.9" y="190.4">Drawing No:</text>
<text x="279.6" y="190.4">Version:</text>
<text x="287.7" y="190.4">&lt;Version&gt;</text>
<text x="255.9" y="194.1">Drawn By:</text>
<text x="255.9" y="197.7">Checked By:</text>
<text x="279.6" y="197.7">Date:</text>
<text x="279.6" y="194.1">Date: &lt;Date&gt;</text>
<text x="255.9" y="201.3">Approved By:</text>
<text x="279.6" y="201.3">Date:</text>
<text x="255.9" y="205">Size:</text>
<text x="267.7" y="205">A3</text>
<text x="279.6" y="205">Sheet:</text>
<text x="286" y="205">1 &lt;TEXT1&gt;</text>
<text x="290.5" y="205">2</text>
</g>
<g font-size="1.2">
<text x="169.5" y="51">CP1</text>
<text x="85.3" y="74.5">J5</text>
<text x="159.5" y="138.2">U3</text>
<text x="189.5" y="142.4">R22 22R 5%</text>
<text x="189.5" y="144.2">R23 22R 5%</text>
<text x="189.5" y="146.1">R24 22R 5%</text>
<text x="159.2" y="157.9">TFCARD</text>
</g>
</svg>
